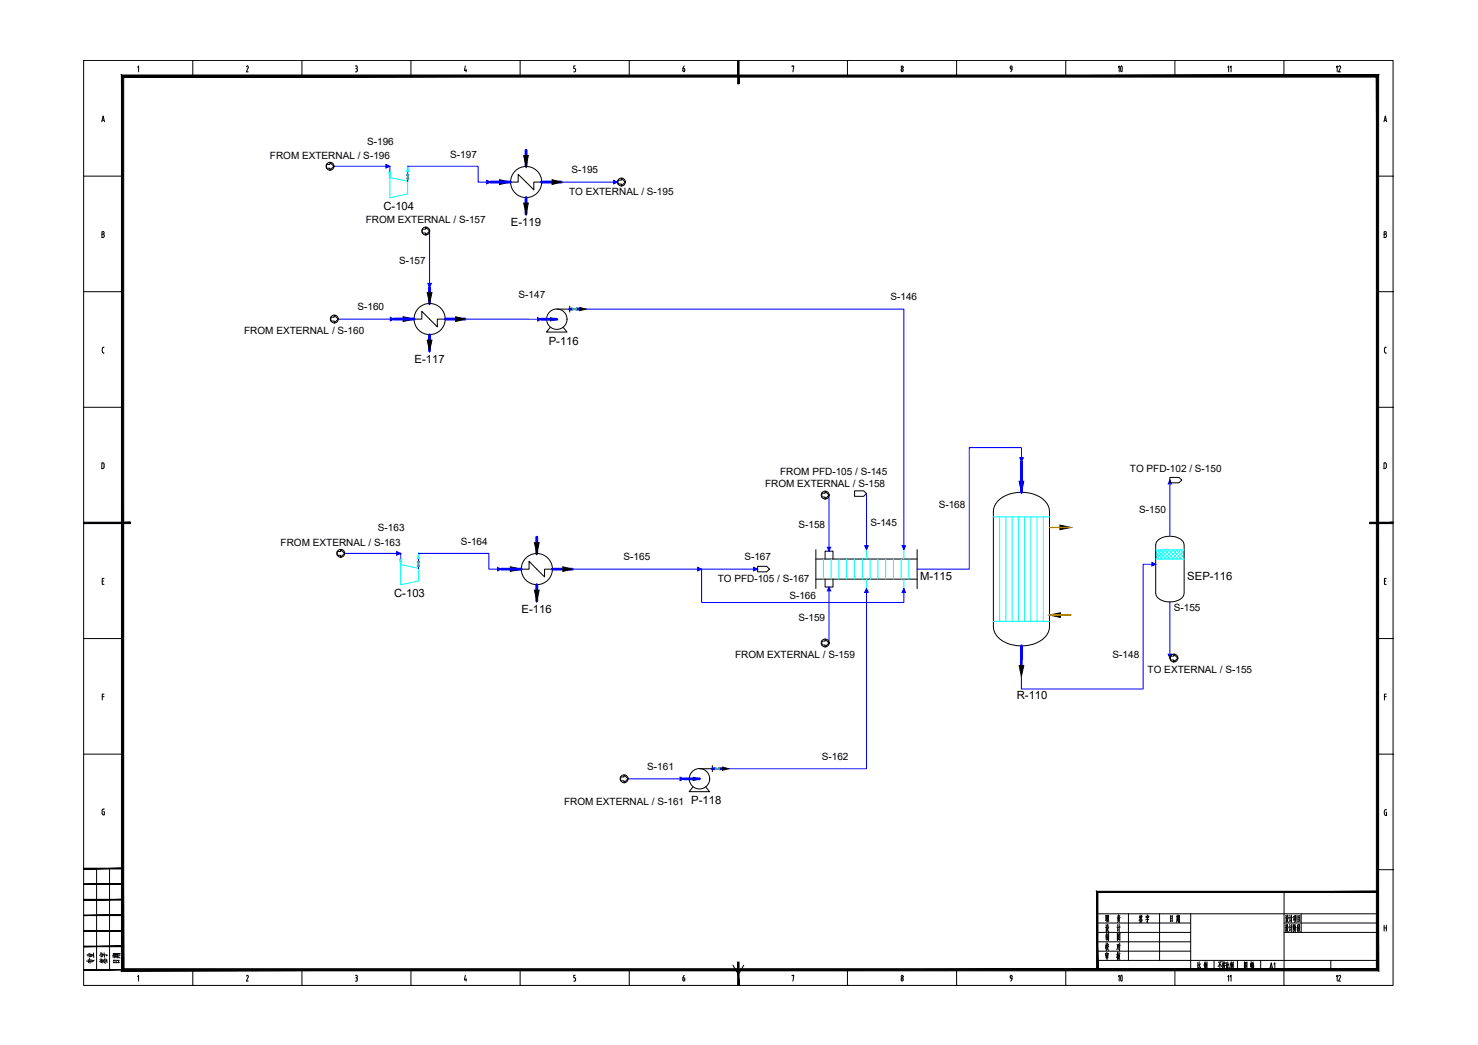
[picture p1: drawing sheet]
<svg xmlns="http://www.w3.org/2000/svg" width="420mm" height="297mm" viewBox="0 0 420 297" stroke-linecap="round" stroke-linejoin="round" font-family="sans-serif">
<g fill="none" stroke="#000" stroke-width=".28">
<path d="M23.8 17.2h372.2v262.9h-372.2zM39.1 19.1l.3-.4v1.7M54.8 17.2h.1M54.8 17.2v4.4M70.3 18.7l.3 .2v.4M70.3 18.7l-.2 .3M70.5 19.3l-.5 1.1h.6M85.8 17.2h.1M85.8 17.2v4.4M101 18.7h.3M101.2 19.5h.1M101.3 18.7l.2 .2v.4l-.2 .2 .3 .4"/>
<path d="M101.5 19.9l-.2 .5M116.8 17.2h.1M116.8 17.2v4.4M132.3 18.7l-.3 1.4h.7M132.5 19.7v.7M147.9 17.2h.1M147.9 17.2v4.4M163.4 19.5l.2 .4M163.5 18.7h-.4v.8h.3M163.6 19.9v.2M178.9 17.2h.1M178.9 17.2v4.4"/>
<path d="M194.1 19.5l.2 .8h.2l.1-.4M194.1 19.5h.3M194.4 19.5l.3 .3M194.5 18.7l-.3 .8M209.9 17.2h.1M225.2 19v-.3h.5l-.3 1.7M240.9 17.2h.1M240.9 17.2v4.4M256.2 19.9l.3-.4 .2 .4M256.2 19.9l.3 .5 .2-.4M256.7 19.9v.2M271.9 17.2h.1"/>
<path d="M271.9 17.2v4.4M287.4 19.7h.3M287.7 19.1l-.1 .8-.3 .5M287.7 19.1l-.1-.3a.43 .43 0 0 0-.4 .3 .43 .43 0 0 0 .3 .5M303 17.2h.1M303 17.2v4.4M334 17.2h.1M334 17.2v4.4M365 17.2h.1M365 17.2v4.4M28.9 34.6l.4-1.6 .4 1.6M29 34.2h.6"/>
<path d="M101 20.4h.3M163.1 20.4h.3M163.6 20l-.2 .4M393.4 34.6l.4-1.6 .4 1.6M393.5 34.2h.6M23.8 50.1h11M391.6 50.1h4.4M396 50.1h.1M29 66.6l.6 .2v.4l-.3 .3M29.3 65.9h-.3v1.6h.3M29.3 65.8l.3 .4-.3 .3M393.5 66.6h.3"/>
<path d="M393.8 65.9h-.3v1.6h.3M393.8 66.6l.4 .4-.4 .5M393.8 65.8l.3 .4-.3 .3M23.8 82.9h11M29.1 99.1v.8M29.1 99.9l.1 .4 .4 .1M29.6 98.7l-.4 .1-.1 .3M391.6 82.9h4.4M394.1 98.7l-.4 .1-.1 .3v1l.5 .3M396 82.9h.1M23.8 115.8h11M391.6 115.8h4.4"/>
<path d="M396 115.8h.1M29.2 131.6h-.3v1.6h.3M29.3 131.6l.3 .4M29.6 132.1v.6M29.6 132.7l-.3 .5M393.4 131.6h.5l.2 .5v.8l-.7 .3zM396 148.6h.1M29.1 165.2h.3M29.6 164.4h-.5v1.7h.5M393.6 165.2h.3M394.1 164.4h-.5v1.7h.5M23.8 181.5h11"/>
<path d="M29.1 198h.5M29.6 197.3h-.5v1.7M391.6 181.5h4.4M393.6 198h.5M394.1 197.3h-.5v1.7M396 181.5h.1M23.8 214.4h11M391.6 214.4h4.4M396 214.4h.1M29 230.4v.8M29.5 230.7h.2v.9l-.5-.1-.2-.4M29.7 230h-.5l-.2 .4"/>
<path d="M393.5 230.6v.7M393.6 231.3l.3 .5M394 230.9h.2v.9h-.3M394.2 230.2h-.5l-.1 .4M27.5 246.9v28.8M31.1 246.9v28.8M311.9 259.7h79.7M320.8 259.7v13.3M329.6 259.7v13.3M338.5 259.7v16M365 253.5v26.6M369.9 259.7v5.3"/>
<path d="M391.6 247.2h4.4M396 247.2h.1M39.1 277.6l.3-.4v1.7M54.8 275.7v4.4M70.3 277.2l.3 .2v.4M70.3 277.2l-.2 .3M70.5 277.8l-.5 1.1h.6M85.8 275.7v4.4M101 277.2h.3M101 278.9h.3M101.2 277.9h.1M101.3 277.2l.3 .4-.3 .3 .2 .2v.6l-.2 .2"/>
<path d="M116.8 275.7v4.4M132.3 277.2l-.3 1.3h.7M132.5 278.2v.7M147.9 275.7v4.4M163.1 278.9h.3M163.4 277.9l.2 .4M163.5 277.2h-.4v.7h.3M163.6 278.3v.2M163.6 278.5l-.2 .4M178.9 275.7v4.4M194.1 277.9l.2 .9a.46 .46 0 0 0 .4-.4 .46 .46 0 0 0-.3-.5M194.1 277.9h.3"/>
<path d="M194.5 277.2l-.3 .8M208.4 274.3l1.5 2.7 1.5-2.7M225.2 277.4v-.2h.5l-.3 1.7M240.9 275.7v4.4M256.7 278.3v.2M256.7 278.3l-.1-.3a.42 .42 0 0 0-.4 .4 .42 .42 0 0 0 .4 .4l.1-.3M271.9 275.7v4.4M287.2 277.8l.3 .3M287.4 278.2h.3M287.7 277.6l-.1 .8-.3 .5M287.7 277.6l-.2-.4-.3 .6M303 275.7v4.4"/>
<path d="M311.9 273h79.7M311.9 262.4h26.6M311.9 265h26.6M311.9 267.7h26.6M311.9 270.4h26.6M324.1 261.6v.4M324.1 260.1l-.2 .8M324.1 260.5l.1 .3M324.3 261.6v.3M324.3 260.8l.5 .8M324.3 260.7l-.5 1M324.3 260.4l-.3 .1"/>
<path d="M324.4 261.3l-.3 .1M324.5 260.1l-.1 .6M324.5 260.5l.1 .4M324.5 261.5l-.1 .6M324.6 262.1l-.6 .1M324.7 260.4l-.3 .1M325.8 260.5l.8-.1-.1 .4M325.8 260.4v.5M325.9 260.9l.5-.2-.2 .4M326.1 260l.1 .4M326.2 261.1v1.1l-.2-.3M326.6 261.4h-.9"/>
<path d="M332.8 260.3v1.7M333.1 261l-.3 .1M333.2 261.7l-.4 .1M333.3 260.4l-.5 .1M333.3 260.3l-.1 1.6M334 275.7v4.4M334.6 260.1v1.3M334.6 261.6l-.2 .6M334.8 261.6l.1 .3M334.8 260.8h-.2M334.8 261.1h-.2M334.9 260l-.1 1.4"/>
<path d="M335 260.5h-.5M335 261.4l-.6 .1M335.1 261.3l-.1 .9M335.1 260.3v1.1M335.3 260.2v2l-.1-.2M335.3 260.8h-.2M335.3 261.3h-.2M335.3 260.3h-.2M340.5 273.5v1.7M340.8 275l-.4 .4M340.8 274.3l-.3 .1M340.9 273.4v1.8l.2 .2h.2v-.5"/>
<path d="M341.2 274l-.3 .6M342.5 273.8v1.7M342.6 273.4l-.3 1M342.6 274.4l.1 .3M342.7 273.8l-.2 .9M342.8 274.1l-.2 1.2M342.8 274.1l-.1 .1M342.9 273.7l-.3 .1M343 273.9v1M343.1 273.4v2.1l-.1-.3M345.1 273v2.7M346.8 273.9v1.5"/>
<path d="M346.9 273.5l-.6 1.3M346.9 274.1l.3 .6M347.2 273.4l-.9 .1M347.6 273.3v2.1l-.1-.2M347.7 274.3l-.3 .3M347.7 273.9l-.3 .1M347.8 273.7v.4M348 273.3l.1 .4M348 273.9l-.1 .9 .4 .6M348.2 274.5l-.4 1M348.3 273.8h-.5M348.3 273.7l-.1 .3"/>
<path d="M348.3 274.4l-.5 .1M348.7 273.5v1.7M348.9 274.3l-.2 .1M349 273.4v1.8l.2 .2h.2v-.5M349.4 274l-.4 .6M349.9 273.8v1.7M350 273.4l-.3 1M350.1 274.4l.1 .3M350.2 273.7l-.2 .9M350.3 274.1l-.3 1.2M350.3 274.1l-.2 .1M350.4 273.7l-.4 .1"/>
<path d="M350.4 273.9v1M350.6 273.4v2l-.2-.2M351.8 273v2.7M353.8 275.3h.7M353.8 273.4v2M354 274.1l.4 .5M354 274.9l.2 .3M354.1 274.6l.1 .2M354.1 273.7l-.2 .6M354.3 273.9l-.3 .1M354.3 273.8l-.5 1M354.5 273.5v1.9"/>
<path d="M354.5 273.5l-.7 .1M355.5 273.8v1M355.7 273.3v2.2M355.8 274h-.3M355.8 273.9v.9l-.1-.2M355.9 274.4v1.1M355.9 274.6l.5-.1-.1 .9M356 273.8v.6M356 273.9l.3-.1v.4M356.1 274.5v.9M356.3 274.9l-.3 .1M356.3 274.2l-.3 .1"/>
<path d="M356.3 275.3l-.4 .1M356.3 273.5l-.4 .1M365 262.4h26.6M365 265h26.6M365.4 262.9l.2 .3M365.5 260.2l.1 .3M365.5 263.6h-.2M365.5 263.5v1M365.6 260.9h-.2M365.6 260.8v1M365.7 264.2l-.3 .5M365.7 264l.6 .8"/>
<path d="M365.7 261.5l-.2 .5M365.8 262.8l-.1 1M365.8 261.3l.4 .9h.1M365.9 260.5l-.2 .6M365.9 260.1v.5M366 262.8v.6l.3 .2M366 262.9h-.2M366.1 260.1v.7l.2 .1M366.1 260.2l-.2 .1M366.1 263.8h-.4M366.1 263.7l-.5 1.2M366.1 261.1h-.3"/>
<path d="M366.2 261l-.6 1.2M366.5 263.6l.2-.1-.1 1.1M366.6 262.8l.1 .4M366.6 260.1l.2 .4M366.7 260.8l-.2 .1M366.7 260.8v1.1M366.8 264.2l-.2 .5M366.8 261.5l-.1 .5M367.1 262.7v2.2M367.1 260.1v2.1M367.4 263.5l-.6 .1M367.4 260.8l-.6 .1"/>
<path d="M367.6 262.8v2M367.8 262.8v1.4l-.1-.2M367.8 260.5v.9M367.8 262.9l-.2 .1M367.9 260.5l-.2 .1M368 263.6l-.2 1.3M368 261.3l-.4 .3M368.1 260.6v1M368.1 262.9l.4 .8M368.2 262.7l-.3 1M368.2 260.8l-.3 1.4M368.2 260.2v.5"/>
<path d="M368.2 261.7l.3 .4M368.2 263.5v1.4M368.5 260.6l-.4 .1M368.5 260.5v1.1M368.5 260.1l-.5 .2M368.8 262.9v1.8M369 260.2v1.9M369 263.6l-.2 .1M369 263.3l-.2 .1M369 264l-.3 .2M369.1 262.8l-.3 .3M369.2 264l.4 .7"/>
<path d="M369.2 263.8l.3-.1-.5 1.1M369.3 262.8l-.1 .9M369.4 262.8l.2 .8M369.4 261.2l-.4 .2M369.4 260.8l-.4 .1M369.4 262.9l-.1 .1M369.5 260.3l-.5 .1M369.5 260.3v1.8M369.5 261.7l-.5 .2M378.3 273v2.7M393.5 263v1.7M393.5 263.8h.6"/>
<path d="M394.1 263v1.7M54.8 280.1h.1M85.8 280.1h.1M116.8 280.1h.1M147.9 280.1h.1M178.9 280.1h.1M209.9 280.1h.1M240.9 280.1h.1M271.9 280.1h.1M303 280.1h.1M334 280.1h.1M365 280.1h.1"/>
<circle cx="256.4" cy="19.1" r=".32"/>
<circle cx="256.4" cy="277.6" r=".32"/>
</g>
<g fill="#000" stroke="#000" stroke-width=".28">
<path d="M209.7 17.2l.4 6.6v-6.6zM209.7 17.2l.4 6.6h-.4z"/>
<path d="M34.5 21.3l.7 254.1v-253.5zM34.5 21.3l.7 254.1-.7 .6zM34.5 276l356.8-.6h-356.1zM34.5 276l356.8-.6 .6 .6zM391.3 21.9v253.5l.6 .6zM391.3 21.9l.6-.6v254.7zM35.2 21.9h356.1l.6-.6zM34.5 21.3h357.4l-356.7 .6z"/>
<path d="M23.8 148.4v.4l13.3-.4zM23.8 148.8l13.3-.4v.4z"/>
<path d="M389.4 148.8h6.6v-.4zM389.4 148.4h6.6l-6.6 .4z"/>
<path d="M23.8 255.8h11v-.2zM23.8 255.6h11l-11 .2z"/>
<path d="M23.8 251.4h11v-.2zM23.8 251.2h11l-11 .2z"/>
<path d="M23.8 247h11v-.2zM23.8 246.8h11l-11 .2z"/>
<path d="M312.1 253.7h79.5v-.3zM311.7 253.4h79.9l-79.5 .3zM311.7 253.4l.4 22.3v-22zM311.7 253.4l.4 22.3h-.4z"/>
<path d="M23.8 275.7h11v-.1zM23.8 275.6h11l-11 .1z"/>
<path d="M23.8 269.1h11v-.2zM23.8 268.9h11l-11 .2z"/>
<path d="M23.8 264.7h11v-.2zM23.8 264.5h11l-11 .2z"/>
<path d="M23.8 260.3h11v-.2zM23.8 260.1h11l-11 .2z"/>
<path d="M209.7 273.5v6.6h.4zM209.7 273.5h.4v6.6z"/>
</g>
<g fill="none" stroke="#000" stroke-width=".28">
<path d="M145.1 51.8h2.2v-2.2l4.5 4.4v-2.2h2.2M117.7 90.7h2.2v-2.2l4.4 4.4v-2.2h2.3M156.4 93l-1.1 1.4h5.9l-1.1-1.4M158.3 87.9h3.7M162 87v1.7M231.9 156.2v11.1M231.9 158.9h28.8M234.6 158.9v-2.2h2.2v2.2M260.7 156.2v11.1M283.7 142.4a10.3 10.3 0 0 1 13.4 0 4.4 4.4 0 0 1 1.3 3v32.7a5.8 5.8 0 0 1-4.7 5 10.4 10.4 0 0 1-10-2 4.4 4.4 0 0 1-1.3-3v-32.7a4.4 4.4 0 0 1 1.3-3zM329.2 153.5a5.5 5.5 0 0 1 7.1 .5l.3 .9v13.7a3.5 3.5 0 0 1-4 2.5 3.5 3.5 0 0 1-4.1-2.5v-13.7l.3-.9zM148.2 161.8h2.2v-2.3l4.4 4.5v-2.2h2.2"/>
<path d="M231.9 164.6h28.8M234.6 164.6v2.3h2.2v-2.3M198.8 218.5h3.7M202.5 217.6v1.8M197 223.7l-1.1 1.3h5.8l-1.1-1.3"/>
<circle cx="149.6" cy="51.7" r="4.4"/>
<circle cx="122.1" cy="90.7" r="4.4"/>
<circle cx="158.3" cy="90.7" r="2.9"/>
<circle cx="152.6" cy="161.8" r="4.4"/>
<circle cx="198.8" cy="221.4" r="2.9"/>
</g>
<g fill="none" stroke="#00f" stroke-width=".8">
<path d="M139.5 51.8h5.6M149.5 42.7v4.6M149.5 56.2v4.6M154 51.8h5.6M112 90.7h5.7M122.1 81.6v4.7M122.1 95.2v4.6M126.6 90.7h5.6M153.9 90.7h4.4M162 87.9h.8M163.9 87.9h.9M290.4 131.2v8.7"/>
<path d="M152.6 152.7v4.6M142.5 161.8h5.7M152.6 166.2v4.6M157 161.8h5.7M290.4 183.6v5.6M202.5 218.5h.9M204.4 218.5h1M194.4 221.4h4.4"/>
</g>
<path d="M162.8 87.6v.6l1.1-.6v.6zM163.4 87.9h.1M203.4 218.2v.6l1-.6v.6zM203.9 218.5h.1" fill="none" stroke="#0f0" stroke-width=".28"/>
<g fill="#000" stroke="#000" stroke-width=".28">
<path d="M142 51.1l3.1 .7-3.1 .6zM148.9 44.2h1.3l-.7 3.1zM157 51.1l2.6 .7-2.6 .6zM148.9 57.7h1.3l-.7 3.1zM114.6 90l3.1 .7-3.1 .7zM121.4 83.2h1.4l-.7 3.1zM121.4 96.7h1.4l-.7 3.1zM129.5 90l2.7 .7-2.7 .7zM156.5 90.3l1.8 .4-1.8 .5zM164.8 87.4l1.8 .5-1.8 .4zM289.7 136.8h1.3l-.6 3.1zM151.9 154.2h1.4l-.7 3.1z"/>
<path d="M301.3 149.3l3.1 .6-3.1 .7zM145.1 161.1l3.1 .7-3.1 .6zM151.9 167.8h1.4l-.7 3zM160 161.1l2.7 .7-2.7 .6zM298.4 174.8l3-.6v1.3zM289.7 189.2h1.3l-.6 3.1zM205.4 218l1.8 .5-1.8 .4zM197 221l1.8 .4-1.8 .5z"/>
</g>
<g fill="none" stroke="#0ff" stroke-width=".28">
<path d="M234 158.9v5.7M236.3 158.9v5.7M238.5 158.9v5.7M240.7 158.9v5.7M242.9 158.9v5.7M245.1 158.9v5.7M247.3 158.9v5.7M249.5 158.9v5.7M251.8 158.9v5.7M254 158.9v5.7M256.2 158.9v5.7M258.4 158.9v5.7"/>
<path d="M282.4 146.9h16M284.2 146.9v29.7M285.9 146.9v29.7M287.7 146.9v29.7M289.5 146.9v29.7M291.2 146.9v29.7M293 146.9v29.7M294.8 146.9v29.7M296.6 146.9v29.7M328.5 158.1l.8 .8M328.5 157l1.9 1.9M328.5 156.3h8.1"/>
<path d="M328.5 158.9h8.1M328.9 156.3l2.6 2.6M329.1 156.3l-.6 .6M330 156.3l2.6 2.6M330.2 156.3l-1.7 1.7M331.1 156.3l2.6 2.6M331.3 156.3l-2.6 2.6M332.2 156.3l2.6 2.6M332.4 156.3l-2.6 2.6M333.3 156.3l2.6 2.6M333.5 156.3l-2.6 2.6M334.4 156.3l2.2 2.2"/>
<path d="M334.6 156.3l-2.6 2.6M335.5 156.3l1.1 1.1M335.7 156.3l-2.6 2.6M336.6 156.3h.1M336.6 156.5l-2.4 2.4M336.6 157.6l-1.3 1.3M336.6 158.7l-.2 .2M282.4 176.6h16"/>
</g>
<!-- layer: EQUIPMENT -->
<path d="M110.8 50.4l5.1 1.1v3.6l-5.1 1.1zM110.8 48.9v1.5M113.9 158.9v1.6M246.3 156.2v2.7M256.9 156.2v2.7M113.9 160.5l5.1 1.1v3.5l-5.1 1.1zM246.3 164.6v2.7M256.9 164.6v2.7" fill="none" stroke="#0ff" stroke-width=".28"/>
<path d="M298.4 149.9h6M298.4 174.8h6h-3" fill="none" stroke="#ffbf00" stroke-width=".38"/>
<!-- layer: EQUIPMENT -->
<path d="M110.8 47.3v1.6M115.9 47.3v2.4M115.9 50.9v.6M113.9 157.3v1.6M119 157.3v2.4M119 160.9v.7" fill="none" stroke="#00f" stroke-width=".28"/>
<path d="M115.6 49.7h.7l-.7 1.2h.7zM118.6 159.7h.7l-.7 1.2h.7z" fill="none" stroke="#0f0" stroke-width=".28"/>
<g fill="#0ff" stroke="#0ff" stroke-width=".28">
<path d="M113.6 158.9h.6l-.3 1.6z"/>
<path d="M119 157.3l.3 1.5h-.7z"/>
<path d="M110.5 48.9h.7l-.4 1.5z"/>
<path d="M115.9 47.3l.3 1.5h-.6z"/>
</g>
<!-- layer: STREAM -->
<g fill="none" stroke="#00f" stroke-width=".28">
<path d="M94.9 47.3h15.9M115.9 47.3h20v4.5h3.6M159.6 51.8h15.9M122.1 65.7v15.9M96.1 90.7h15.9M132.2 90.7h21.7M166.6 87.9h90.3v68.3M290.4 131.2v-4h-14.9v34.6h-14.8M332.6 136.5v15.9M97.9 157.3h16M119 157.3h20v4.5h3.5M235.7 140.7v16"/>
<path d="M246.3 140.3v15.9M162.7 161.8h52.7M199.5 161.8v9.5h57.4v-4M235.7 166.9v15.9M246.3 167.3v51.2h-39.1M328.5 160.4h-3.5v35.5h-34.6v-3.6M332.6 171.1v16M178.5 221.4h15.9"/>
</g>
<!-- layer: STREAM_ARROW -->
<g fill="#00f" stroke="#00f" stroke-width=".28">
<path d="M245.8 155.1h1l-.5 1.1z"/>
<path d="M256.4 155.1h1l-.5 1.1z"/>
<path d="M152.8 90.3l1.1 .4-1.1 .6z"/>
<path d="M327.4 159.9l1.1 .5-1.1 .5z"/>
<path d="M332.6 136.5l.5 1.1h-1z"/>
<path d="M332.1 186h1l-.5 1.1z"/>
<path d="M121.6 80.5h1l-.5 1.1z"/>
<path d="M235.2 155.6h1l-.5 1.1z"/>
<path d="M235.7 166.9l.5 1.1h-1z"/>
<path d="M110.9 90.2l1.1 .5-1.1 .5z"/>
<path d="M193.3 220.9l1.1 .5-1.1 .5z"/>
<path d="M246.3 167.3l.5 1.1h-1z"/>
<path d="M112.8 156.8l1.1 .5-1.1 .5z"/>
<path d="M141.4 161.3l1.1 .5-1.1 .4z"/>
<path d="M198.4 161.3l1.1 .5-1.1 .4z"/>
<path d="M256.9 167.3l.5 1.1h-1z"/>
<path d="M214.3 161.3l1.1 .5-1.1 .4z"/>
<path d="M289.9 130.1h1l-.5 1.1z"/>
<path d="M174.4 51.3l1.1 .5-1.1 .5z"/>
<path d="M109.7 46.8l1.1 .5-1.1 .5z"/>
<path d="M138.4 51.3l1.1 .5-1.1 .5z"/>
</g>
<!-- layer: CONNECTOR -->
<g fill="none" stroke="#000" stroke-width=".28">
<path d="M92.8 46.7h1v-.5l1.1 1.1-1.1 1.1v-.6h-1zM175.7 51.2h.9v-.5l1.1 1.1-1.1 1.1v-.6h-.9zM120 65.1h1v-.5l1.1 1.1-1.1 1.1v-.6h-1zM94.1 90.2h.9v-.6l1.1 1.1-1.1 1.1v-.5h-.9zM242.9 139.5h2.6l.8 .8-.8 .8h-2.6zM332.6 135.7h2.5l.8 .8-.8 .7h-2.5zM95.9 156.7h.9v-.5l1.1 1.1-1.1 1.1v-.6h-.9zM233.6 140.2h1v-.6l1.1 1.1-1.1 1.1v-.5h-1zM215.4 161h2.6l.7 .8-.7 .7h-2.6zM233.6 182.2h1v-.5l1.1 1.1-1.1 1.1v-.6h-1zM332.7 186.5h1v-.5l1.1 1.1-1.1 1.1v-.6h-1zM176.4 220.8h1v-.5l1.1 1.1-1.1 1.1v-.6h-1z"/>
<circle cx="93.8" cy="47.3" r="1.12"/>
<circle cx="176.7" cy="51.7" r="1.12"/>
<circle cx="121" cy="65.7" r="1.12"/>
<circle cx="95" cy="90.7" r="1.12"/>
<circle cx="96.9" cy="157.3" r="1.12"/>
<circle cx="234.6" cy="140.7" r="1.12"/>
<circle cx="234.6" cy="182.8" r="1.12"/>
<circle cx="333.7" cy="187" r="1.12"/>
<circle cx="177.4" cy="221.4" r="1.12"/>
</g>
<text font-size="6.6" x="315.7" y="280.8">10</text>
<text font-size="6.2" x="315.7" y="22.2">10</text>
<g font-size="5.3">
<text x="312.9" y="266">设 计</text>
<text x="313.3" y="268.5">制 图</text>
<text x="27.5" y="275.2" transform="rotate(-90 27.5 275.2)">专业</text>
<text x="31.4" y="275.2" transform="rotate(-90 31.4 275.2)">签字</text>
<text x="34.9" y="274.8" transform="rotate(-90 34.9 274.8)">日期</text>
<text x="312.9" y="271.3">校 对</text>
</g>
<g font-size="4.4">
<text x="378.5" y="21.5">12</text>
<text x="363.4" y="276.6" transform="rotate(-90 363.4 276.6)">A1</text>
<text x="382.1" y="280.1" transform="rotate(-90 382.1 280.1)">12</text>
</g>
<g font-size="4">
<text x="351" y="21.5" transform="rotate(-90 351 21.5)">11</text>
<text x="351" y="280.1" transform="rotate(-90 351 280.1)">11</text>
</g>
<g font-size="3.2">
<text x="109" y="59.8">C-104</text>
<text x="145.2" y="64.4">E-119</text>
<text x="156" y="97.9">P-116</text>
<text x="117.8" y="103.3">E-117</text>
<text x="261.6" y="165">M-115</text>
<text x="337.5" y="165">SEP-116</text>
<text x="112" y="169.8">C-103</text>
<text x="148.3" y="174.4">E-116</text>
<text x="289" y="198.6">R-110</text>
</g>
<g font-size="2.8">
<text x="104.4" y="41.1">S-196</text>
<text x="76.7" y="45.1">FROM EXTERNAL / S-196</text>
<text x="128" y="44.9">S-197</text>
<text x="162.5" y="49.3">S-195</text>
<text x="161.8" y="55.3">TO EXTERNAL / S-195</text>
<text x="104" y="63.5">FROM EXTERNAL / S-157</text>
<text x="113.4" y="75">S-157</text>
<text x="101.6" y="88.3">S-160</text>
<text x="147.4" y="84.6">S-147</text>
<text x="253.1" y="85.2">S-146</text>
<text x="69.4" y="94.9">FROM EXTERNAL / S-160</text>
<text x="221.8" y="135">FROM PFD-105 / S-145</text>
<text x="321.2" y="134.3">TO PFD-102 / S-150</text>
<text x="217.5" y="138.5">FROM EXTERNAL / S-158</text>
<text x="247.4" y="149.6">S-145</text>
<text x="266.9" y="144.5">S-168</text>
<text x="323.9" y="145.8">S-150</text>
<text x="79.8" y="155.1">FROM EXTERNAL / S-163</text>
<text x="107.4" y="151.1">S-163</text>
<text x="131" y="154.8">S-164</text>
<text x="227" y="150">S-158</text>
<text x="177.3" y="159.1">S-165</text>
<text x="211.6" y="159.1">S-167</text>
<text x="204" y="165.3">TO PFD-105 / S-167</text>
<text x="224.4" y="170.2">S-166</text>
<text x="333.7" y="173.8">S-155</text>
<text x="227" y="176.6">S-159</text>
<text x="208.9" y="187.1">FROM EXTERNAL / S-159</text>
<text x="316.3" y="187">S-148</text>
<text x="326.2" y="191.3">TO EXTERNAL / S-155</text>
<text x="184" y="219">S-161</text>
<text x="233.6" y="216.1">S-162</text>
<text x="160.3" y="228.8">FROM EXTERNAL / S-161 P-118</text>
</g>
</svg>
